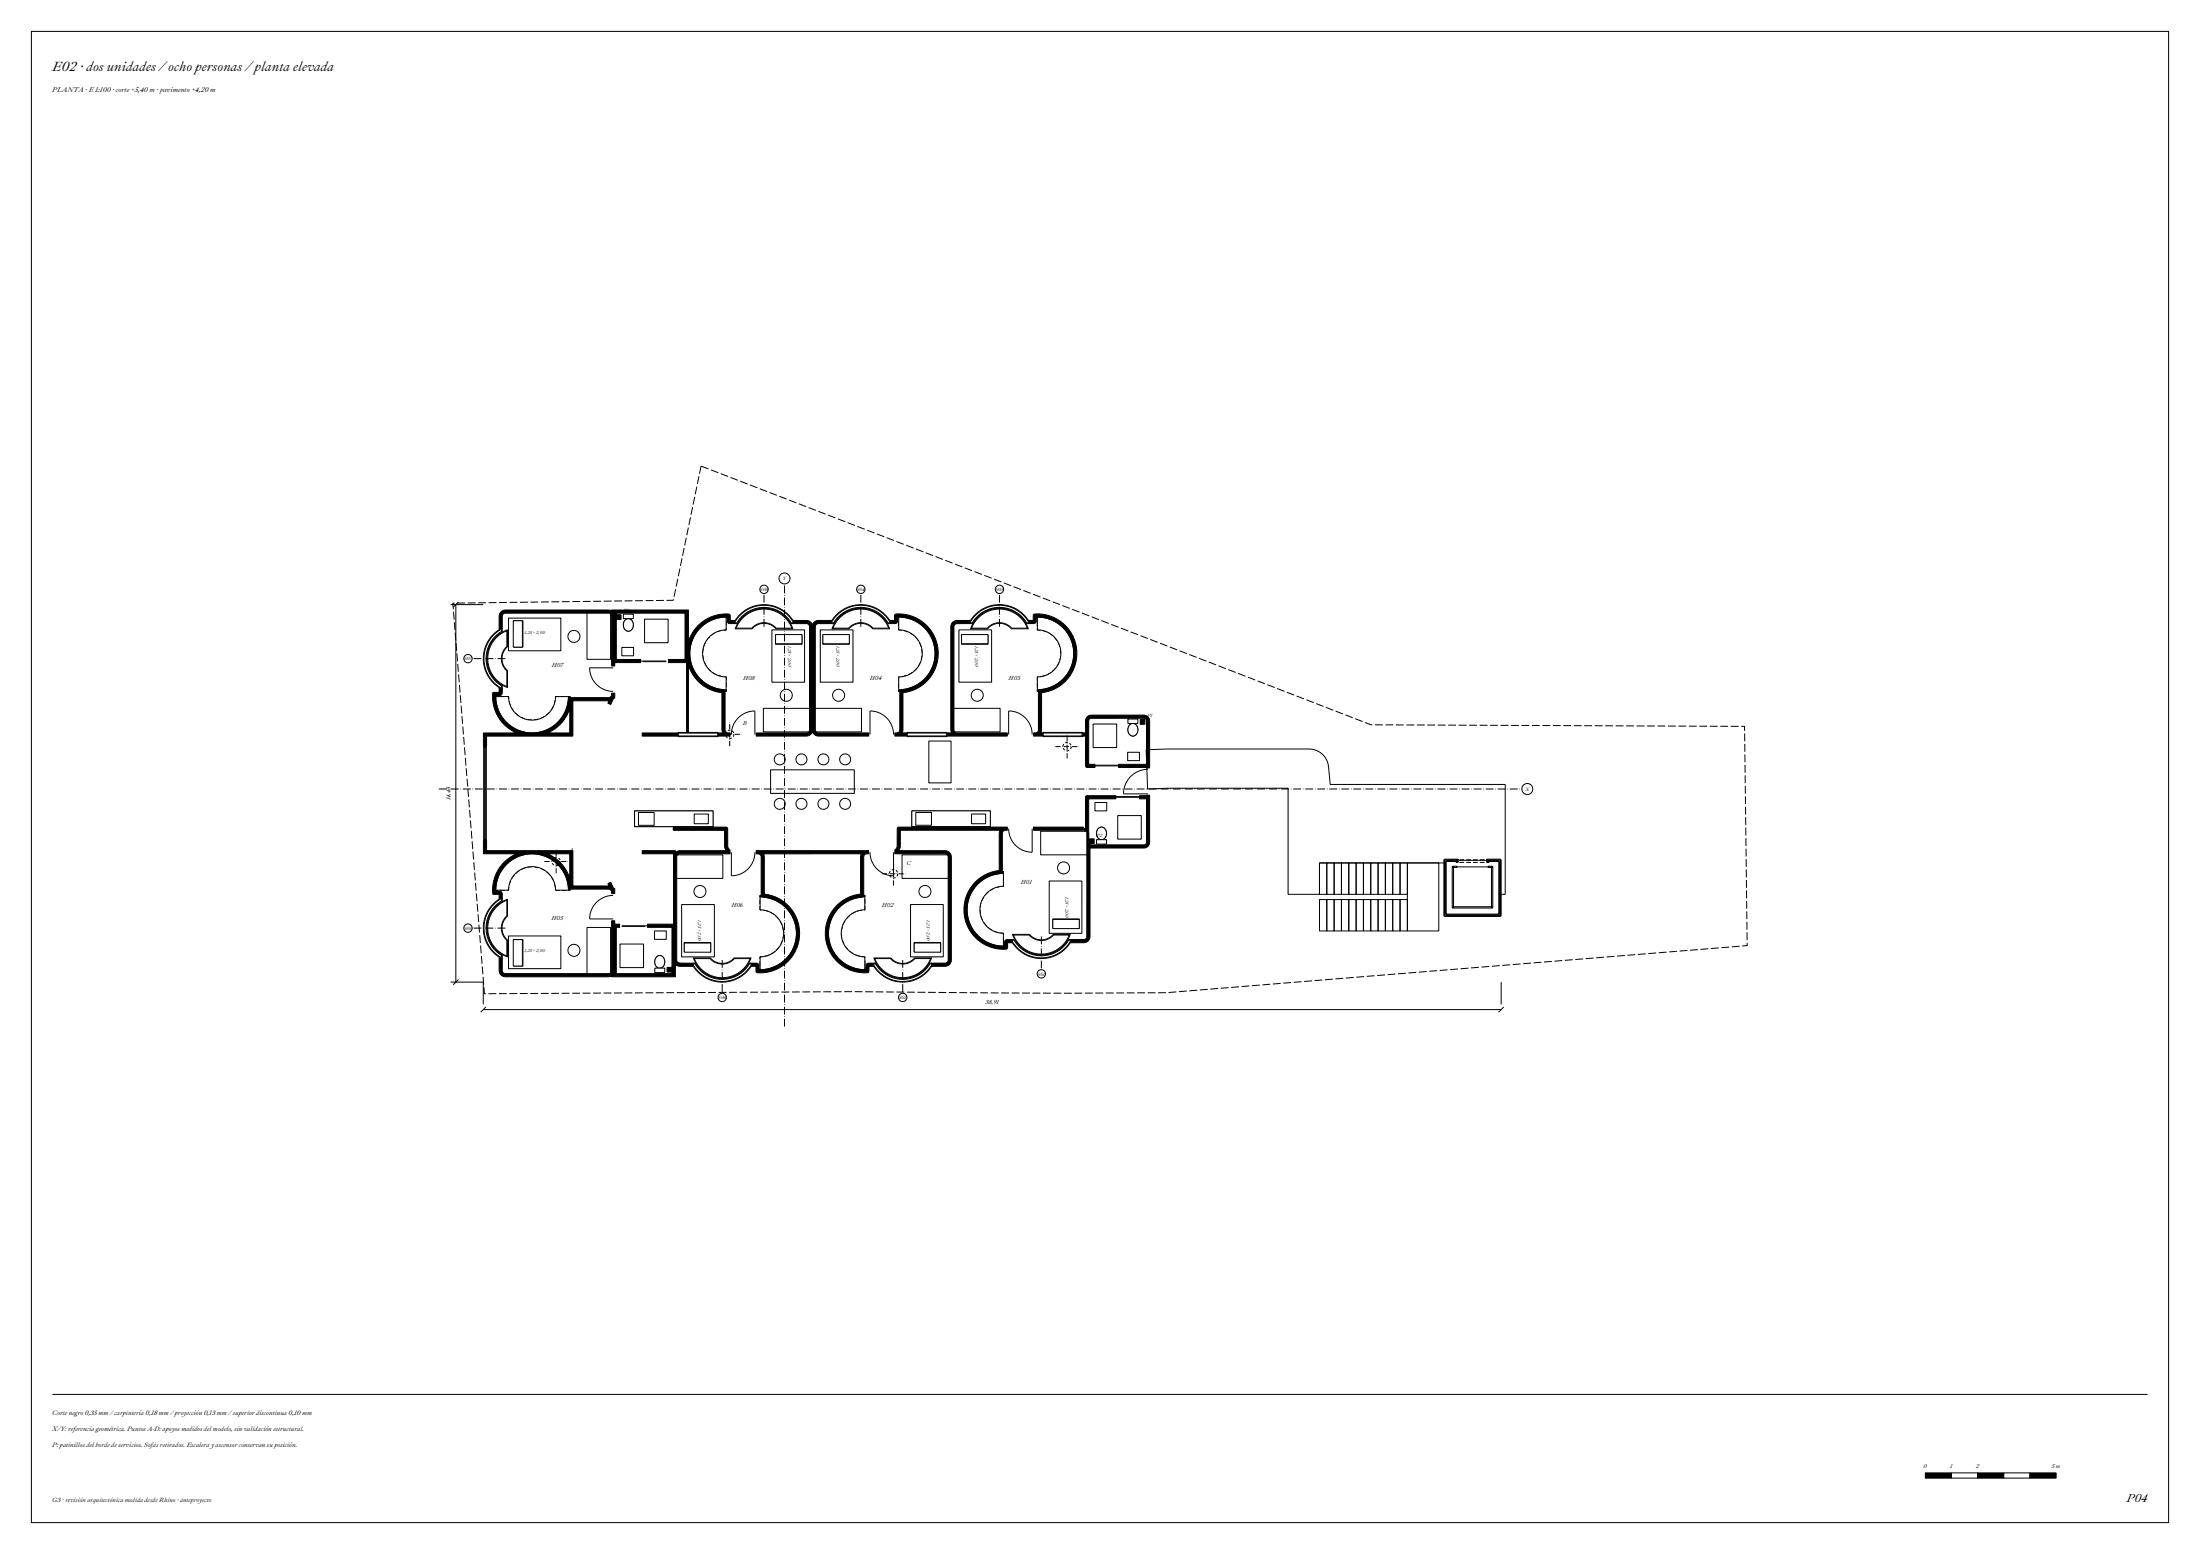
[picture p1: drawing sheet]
<svg xmlns="http://www.w3.org/2000/svg" width="841mm" height="594mm" viewBox="0 0 841 594" stroke-linecap="round" stroke-linejoin="round" font-family="sans-serif">
<path d="M268 178.2l-10.6 51.3-84.3 1.1 12.1 149.3 140.7-.8 82.6 .6 37.4-.2 222-18-1-83.8-142.8-.6-256.1-98.9" fill="none" stroke="#000" stroke-width=".38" stroke-dasharray="3 1" stroke-linecap="butt"/>
<g fill="none" stroke="#000" stroke-width=".38">
<path d="M438.1 286.6l8.3-.3h54a7.5 7.5 0 0 1 7.5 6.8l.6 6.8h66.9v42h-2v-13h-21v1h-48v12h-12v-40.6h-45.8l-7.9 .3zM504.4 329.9h2.8v12h-2.8zM507.2 329.9h2.8v12h-2.8zM510 329.9h2.8v12h-2.8zM512.8 329.9h2.8v12h-2.8zM515.6 329.9h2.8v12h-2.8zM518.4 329.9h2.8v12h-2.8zM521.2 329.9h2.8v12h-2.8zM524 329.9h2.8v12h-2.8zM526.8 329.9h2.8v12h-2.8zM529.6 329.9h2.8v12h-2.8zM532.4 329.9h2.8v12h-2.8z"/>
<path d="M535.2 329.9h2.8v12h-2.8zM538 329.9h12v26h-12zM504.4 343.9h2.8v12h-2.8zM507.2 343.9h2.8v12h-2.8zM510 343.9h2.8v12h-2.8zM512.8 343.9h2.8v12h-2.8zM515.6 343.9h2.8v12h-2.8zM518.4 343.9h2.8v12h-2.8zM521.2 343.9h2.8v12h-2.8zM524 343.9h2.8v12h-2.8zM526.8 343.9h2.8v12h-2.8zM529.6 343.9h2.8v12h-2.8z"/>
<path d="M532.4 343.9h2.8v12h-2.8zM535.2 343.9h2.8v12h-2.8z"/>
</g>
<path d="M263.1 250.7a14.5 14.5 0 0 0 14.5 13.6v-5.5a9 9 0 0 1-9-9 9 9 0 0 1 9-9v-5.5a14.5 14.5 0 0 0-14.5 15.4M358 250.7a14.5 14.5 0 0 0-14.4-15.4v5.5a9 9 0 0 1 9 9 9 9 0 0 1-9 9v5.5a14.5 14.5 0 0 0 14.4-13.6M411 250.7a14.5 14.5 0 0 0-14.4-15.4v5.5a9 9 0 0 1 9 9 9 9 0 0 1-9 9v5.5a14.5 14.5 0 0 0 14.4-13.6M204.3 280.7a14.5 14.5 0 0 0 13.6-14.4h-5.5a9 9 0 0 1-9 9 9 9 0 0 1-9-9h-5.5a14.5 14.5 0 0 0 15.4 14.4M204.3 325.8a14.5 14.5 0 0 0-15.4 14.5h5.5a9 9 0 0 1 9-9 9 9 0 0 1 9 9h5.5a14.5 14.5 0 0 0-13.6-14.5M569.1 329.7v-1h-12.4v1h12.4M305 355.8a14.5 14.5 0 0 0-14.4-13.5v5.5a9 9 0 0 1 9 9 9 9 0 0 1-9 9v5.5a14.5 14.5 0 0 0 14.4-15.5M316.1 355.8a14.5 14.5 0 0 0 14.5 15.5v-5.5a9 9 0 0 1-9-9 9 9 0 0 1 9-9v-5.5a14.5 14.5 0 0 0-14.5 13.5M369.1 346.8a14.5 14.5 0 0 0 14.5 15.5v-5.5a9 9 0 0 1-9-9 9 9 0 0 1 9-9v-5.5a14.5 14.5 0 0 0-14.5 13.5" fill="none" stroke="#000" stroke-width=".38" stroke-dasharray="1.8 .8" stroke-linecap="butt"/>
<g fill="#fff" stroke="#000" stroke-width=".38">
<path d="M401.4 337.1h11.9v19.4h-11.9z" fill-rule="evenodd"/>
<path d="M401.1 336.8h12.5v20h-12.5z" fill-rule="evenodd"/>
<path d="M402.5 351.3h10.1v3.5h-10.1z" fill-rule="evenodd"/>
<path d="M402.5 351.5h10.1v3.5h-10.1z" fill-rule="evenodd"/>
<path d="M387 357.2h6.5a6 6 0 0 0 9.1 0h6.5a11.7 11.7 0 0 1-11 7.8 11.7 11.7 0 0 1-11.1-7.8z" fill-rule="evenodd"/>
<path d="M387.4 357.4h6a6.2 6.2 0 0 0 9.4 0h6a11.4 11.4 0 0 1-10.7 7.3 11.4 11.4 0 0 1-10.7-7.3z" fill-rule="evenodd"/>
<path d="M373.7 337.2a14.5 14.5 0 0 1 9.9-3.9v5.5a9 9 0 0 0-9 9 9 9 0 0 0 9 9v5.5a14.5 14.5 0 0 1-13.5-9.2 14.5 14.5 0 0 1 3.6-15.9z" fill-rule="evenodd"/>
<path d="M373.5 337.6a14.3 14.3 0 0 1 10.1-4.1v.4a13.9 13.9 0 0 0-13.9 13.9 13.9 13.9 0 0 0 13.9 13.9v.4a14.3 14.3 0 0 1-13.2-8.9 14.3 14.3 0 0 1 3.1-15.6z" fill-rule="evenodd"/>
<path d="M397.8 317.8h18v9h-18z" fill-rule="evenodd"/>
<path d="M348.4 346.1h11.9v19.4h-11.9z" fill-rule="evenodd"/>
<path d="M348.1 345.8h12.5v20h-12.5z" fill-rule="evenodd"/>
<path d="M349.5 360.3h10.1v3.5h-10.1z" fill-rule="evenodd"/>
<path d="M349.5 360.5h10.1v3.5h-10.1z" fill-rule="evenodd"/>
<path d="M334 366.2h6.5a6 6 0 0 0 9.1 0h6.5a11.7 11.7 0 0 1-11 7.8 11.7 11.7 0 0 1-11.1-7.8z" fill-rule="evenodd"/>
<path d="M334.4 366.4h6a6.2 6.2 0 0 0 9.4 0h6a11.4 11.4 0 0 1-10.7 7.3 11.4 11.4 0 0 1-10.7-7.3z" fill-rule="evenodd"/>
<path d="M320.7 346.2a14.5 14.5 0 0 1 9.9-3.9v5.5a9 9 0 0 0-9 9 9 9 0 0 0 9 9v5.5a14.5 14.5 0 0 1-13.5-9.2 14.5 14.5 0 0 1 3.6-15.9z" fill-rule="evenodd"/>
<path d="M320.5 346.6a14.3 14.3 0 0 1 10.1-4.1v.4a13.9 13.9 0 0 0-13.9 13.9 13.9 13.9 0 0 0 13.9 13.9v.4a14.3 14.3 0 0 1-13.2-8.9 14.3 14.3 0 0 1 3.1-15.6z" fill-rule="evenodd"/>
<path d="M344.8 326.8h18v9h-18z" fill-rule="evenodd"/>
<path d="M366.9 241.1h11.9v19.4h-11.9z" fill-rule="evenodd"/>
<path d="M366.6 240.8h12.5v20h-12.5z" fill-rule="evenodd"/>
<path d="M367.6 242.8h10.1v3.5h-10.1z" fill-rule="evenodd"/>
<path d="M367.6 242.6h10.1v3.5h-10.1z" fill-rule="evenodd"/>
<path d="M373.9 235.8a11.7 11.7 0 0 1 19.2 4.6h-6.5a6 6 0 0 0-9.1 0h-6.5l1.2-2.5z" fill-rule="evenodd"/>
<path d="M374.2 235.9a11.4 11.4 0 0 1 18.5 4.2h-6a6.2 6.2 0 0 0-9.3 0h-6l1.1-2.2z" fill-rule="evenodd"/>
<path d="M396.6 235.3a14.5 14.5 0 0 1 14.5 14.5 14.5 14.5 0 0 1-14.5 14.5v-5.5a9 9 0 0 0 9-9 9 9 0 0 0-9-9z" fill-rule="evenodd"/>
<path d="M396.6 235.5a14.3 14.3 0 0 1 14.3 14.3 14.3 14.3 0 0 1-14.3 14.3v-.4a13.9 13.9 0 0 0 13.9-13.9 13.9 13.9 0 0 0-13.9-13.9z" fill-rule="evenodd"/>
<path d="M364.3 270.8h18v9h-18z" fill-rule="evenodd"/>
<path d="M313.9 241.1h11.9v19.4h-11.9z" fill-rule="evenodd"/>
<path d="M313.6 240.8h12.5v20h-12.5z" fill-rule="evenodd"/>
<path d="M314.6 242.8h10.1v3.5h-10.1z" fill-rule="evenodd"/>
<path d="M314.6 242.6h10.1v3.5h-10.1z" fill-rule="evenodd"/>
<path d="M320.9 235.9a11.7 11.7 0 0 1 19.2 4.5h-6.5a6 6 0 0 0-9.1 0h-6.5l1.2-2.5z" fill-rule="evenodd"/>
<path d="M321.2 235.9a11.4 11.4 0 0 1 18.5 4.2h-6a6.2 6.2 0 0 0-9.3 0h-6l1.1-2.2z" fill-rule="evenodd"/>
<path d="M343.6 235.3a14.5 14.5 0 0 1 14.5 14.5 14.5 14.5 0 0 1-14.5 14.5v-5.5a9 9 0 0 0 9-9 9 9 0 0 0-9-9z" fill-rule="evenodd"/>
<path d="M343.6 235.5a14.3 14.3 0 0 1 14.3 14.3 14.3 14.3 0 0 1-14.3 14.3v-.4a13.9 13.9 0 0 0 13.9-13.9 13.9 13.9 0 0 0-13.9-13.9z" fill-rule="evenodd"/>
<path d="M311.3 270.8h18v9h-18z" fill-rule="evenodd"/>
<path d="M260.9 346.1h11.9v19.4h-11.9z" fill-rule="evenodd"/>
<path d="M260.6 345.8h12.5v20h-12.5z" fill-rule="evenodd"/>
<path d="M261.6 360.3h10.1v3.5h-10.1z" fill-rule="evenodd"/>
<path d="M261.6 360.5h10.1v3.5h-10.1z" fill-rule="evenodd"/>
<path d="M265 366.2h6.5a6 6 0 0 0 9.1 0h6.5a11.7 11.7 0 0 1-11 7.8 11.7 11.7 0 0 1-11.1-7.8z" fill-rule="evenodd"/>
<path d="M265.4 366.4h6a6.2 6.2 0 0 0 9.4 0h6a11.4 11.4 0 0 1-10.7 7.3 11.4 11.4 0 0 1-10.7-7.3z" fill-rule="evenodd"/>
<path d="M290.6 342.3a14.5 14.5 0 0 1 14.5 14.5 14.5 14.5 0 0 1-14.5 14.5v-5.5a9 9 0 0 0 9-9 9 9 0 0 0-9-9z" fill-rule="evenodd"/>
<path d="M290.6 342.5a14.3 14.3 0 0 1 14.3 14.3 14.3 14.3 0 0 1-14.3 14.3v-.4a13.9 13.9 0 0 0 13.9-13.9 13.9 13.9 0 0 0-13.9-13.9z" fill-rule="evenodd"/>
<path d="M258.3 326.8h18v9h-18z" fill-rule="evenodd"/>
<path d="M194.7 236.6h19.4v11.9h-19.4z" fill-rule="evenodd"/>
<path d="M194.4 236.3h20v12.5h-20z" fill-rule="evenodd"/>
<path d="M196.4 237.3h3.5v10.1h-3.5z" fill-rule="evenodd"/>
<path d="M196.2 237.3h3.5v10.1h-3.5z" fill-rule="evenodd"/>
<path d="M189.5 243.6l2.1-1.7 2.4-1.2v6.5a6 6 0 0 0 0 9.1v6.5a11.7 11.7 0 0 1-4.5-19.2z" fill-rule="evenodd"/>
<path d="M189.5 243.9l1.9-1.6 2.4-1.2-.1 6a6.2 6.2 0 0 0 0 9.3v6a11.4 11.4 0 0 1-4.2-18.5z" fill-rule="evenodd"/>
<path d="M188.9 266.3h5.5a9 9 0 0 0 9 9 9 9 0 0 0 9-9h5.5a14.5 14.5 0 0 1-14.5 14.5 14.5 14.5 0 0 1-14.5-14.5z" fill-rule="evenodd"/>
<path d="M189.1 266.3h.4a13.9 13.9 0 0 0 13.9 13.9 13.9 13.9 0 0 0 13.9-13.9h.4a14.3 14.3 0 0 1-14.3 14.3 14.3 14.3 0 0 1-14.3-14.3z" fill-rule="evenodd"/>
<path d="M224.4 234h9v18h-9z" fill-rule="evenodd"/>
<path d="M295.4 241.1h11.9v19.4h-11.9z" fill-rule="evenodd"/>
<path d="M295.1 240.8h12.5v20h-12.5z" fill-rule="evenodd"/>
<path d="M296.5 242.8h10.1v3.5h-10.1z" fill-rule="evenodd"/>
<path d="M296.5 242.6h10.1v3.5h-10.1z" fill-rule="evenodd"/>
<path d="M283.9 235.9a11.7 11.7 0 0 1 19.2 4.5h-6.5a6 6 0 0 0-9.1 0h-6.5l1.1-2.3z" fill-rule="evenodd"/>
<path d="M284.2 235.9a11.4 11.4 0 0 1 18.5 4.2h-6a6.2 6.2 0 0 0-9.3 0h-6l1.3-2.4z" fill-rule="evenodd"/>
<path d="M267 239.9a14.5 14.5 0 0 1 10.6-4.6v5.5a9 9 0 0 0-9 9 9 9 0 0 0 9 9v5.5a14.5 14.5 0 0 1-13.3-8.8 14.5 14.5 0 0 1 2.7-15.6z" fill-rule="evenodd"/>
<path d="M267.5 239.7a14.3 14.3 0 0 1 10.1-4.2v.4a13.9 13.9 0 0 0-13.9 13.9 13.9 13.9 0 0 0 13.9 13.9v.4a14.3 14.3 0 0 1-13.2-8.9 14.3 14.3 0 0 1 3.1-15.5z" fill-rule="evenodd"/>
<path d="M291.8 270.8h18v9h-18z" fill-rule="evenodd"/>
<path d="M417.9 276.8h9v9h-9z" fill-rule="evenodd"/>
<path d="M431.1 287.6h4.5v3.2h-4.5z" fill-rule="evenodd"/>
<path d="M427.3 311.8h9v9h-9z" fill-rule="evenodd"/>
<path d="M418.6 306.8h4.5v3.2h-4.5z" fill-rule="evenodd"/>
<path d="M246.4 236.7h9v9h-9z" fill-rule="evenodd"/>
<path d="M237.7 247.5h4.5v3.2h-4.5z" fill-rule="evenodd"/>
<path d="M237 360.9h9v9h-9z" fill-rule="evenodd"/>
<path d="M250.2 355.9h4.5v3.2h-4.5z" fill-rule="evenodd"/>
<path d="M348.6 310h30v6h-30z" fill-rule="evenodd"/>
<path d="M348.6 310h30v6h-30z" fill-rule="evenodd"/>
<path d="M371.4 311.2h5.4v3.7h-5.4z" fill-rule="evenodd"/>
<path d="M350.1 310.6h6v4.9h-6z" fill-rule="evenodd"/>
<path d="M242.6 310h30v6h-30z" fill-rule="evenodd"/>
<path d="M242.6 310h30v6h-30z" fill-rule="evenodd"/>
<path d="M265.4 311.2h5.4v3.7h-5.4z" fill-rule="evenodd"/>
<path d="M244.1 310.6h6v4.9h-6z" fill-rule="evenodd"/>
<path d="M294.6 294.3h32v9h-32z" fill-rule="evenodd"/>
<path d="M355.1 283.3h8.5v16h-8.5z" fill-rule="evenodd"/>
<path d="M555.4 331.4h15v15.5h-15z" fill-rule="evenodd"/>
<path d="M556.7 328.7h.7v1h-.7z" fill-rule="evenodd"/>
<path d="M568.4 328.7h.7v1h-.7z" fill-rule="evenodd"/>
<path d="M432.5 277.6a1.07 1.07 0 0 1 1.3 .1 1.07 1.07 0 0 1 .3 1.3 1.08 1.08 0 0 1-.3 1.2 1.08 1.08 0 0 1-1.3 .1l-.4-1.2z" fill-rule="evenodd"/>
<path d="M431.9 277.1a2.04 2.04 0 0 1 2.5 .1 2.04 2.04 0 0 1 .5 2.5 1.89 1.89 0 0 1-2.3 1.6 1.89 1.89 0 0 1-1.4-2.3l.2-1.1z" fill-rule="evenodd"/>
<path d="M431.9 277.1a2.01 2.01 0 0 1 2.5 0 2.01 2.01 0 0 1 .5 2.4 1.92 1.92 0 0 1-2.2 1.8 1.92 1.92 0 0 1-1.5-2.4z" fill-rule="evenodd"/>
<path d="M431.2 274.9h3.8v1.7h-3.8z" fill-rule="evenodd"/>
<path d="M420.5 317.2a1.07 1.07 0 0 1 1.3 .1 1.07 1.07 0 0 1 .3 1.3 1.08 1.08 0 0 1-.3 1.2 1.08 1.08 0 0 1-1.3 .1l-.4-1.2z" fill-rule="evenodd"/>
<path d="M419.9 316.7a2.02 2.02 0 0 1 2.5 0 2.02 2.02 0 0 1 .5 2.5 1.9 1.9 0 0 1-2.2 1.7 1.9 1.9 0 0 1-1.5-2.3l.1-1z" fill-rule="evenodd"/>
<path d="M420 316.6a2.02 2.02 0 0 1 2.4 .1 2.02 2.02 0 0 1 .5 2.4 1.92 1.92 0 0 1-2.2 1.8 1.92 1.92 0 0 1-1.5-2.4l.2-1z" fill-rule="evenodd"/>
<path d="M419.2 321h3.8v1.7h-3.8z" fill-rule="evenodd"/>
<path d="M239.7 237.4a1.06 1.06 0 0 1 1.2 .2 1.06 1.06 0 0 1 .3 1.2 1.14 1.14 0 0 1-.2 1.3 1.14 1.14 0 0 1-1.3 .2 2.29 2.29 0 0 1 0-2.9z" fill-rule="evenodd"/>
<path d="M239 237a2.02 2.02 0 0 1 2.5 .1 2.02 2.02 0 0 1 .5 2.4 1.9 1.9 0 0 1-2.2 1.7 1.9 1.9 0 0 1-1.5-2.3l.2-1.1z" fill-rule="evenodd"/>
<path d="M239 237a2 2 0 0 1 2.5 0 2 2 0 0 1 .5 2.4 1.92 1.92 0 0 1-2.2 1.8 1.92 1.92 0 0 1-1.5-2.4z" fill-rule="evenodd"/>
<path d="M238.3 234.8h3.8v1.7h-3.8z" fill-rule="evenodd"/>
<path d="M251.7 366.2a1.13 1.13 0 0 1 1.3 .3 1.13 1.13 0 0 1 .2 1.3 1.02 1.02 0 0 1-.3 1.2 1.02 1.02 0 0 1-1.4-.1l-.3-1.5z" fill-rule="evenodd"/>
<path d="M251 365.8a2.04 2.04 0 0 1 2.6 .1 2.04 2.04 0 0 1 .4 2.5 1.89 1.89 0 0 1-2.2 1.6 1.89 1.89 0 0 1-1.5-2.3l.1-1z" fill-rule="evenodd"/>
<path d="M251 365.8a2 2 0 0 1 2.5 0 2 2 0 0 1 .6 2.4 1.92 1.92 0 0 1-2.3 1.8 1.92 1.92 0 0 1-1.5-2.4z" fill-rule="evenodd"/>
<path d="M250.3 370.1h3.8v1.7h-3.8z" fill-rule="evenodd"/>
<path d="M194.7 358.1h19.4v11.9h-19.4z" fill-rule="evenodd"/>
<path d="M194.4 357.8h20v12.5h-20z" fill-rule="evenodd"/>
<path d="M196.4 359.2h3.5v10.1h-3.5z" fill-rule="evenodd"/>
<path d="M196.2 359.2h3.5v10.1h-3.5z" fill-rule="evenodd"/>
<path d="M189.5 346.6l2.2-1.8 2.3-1.1v6.5a6 6 0 0 0 0 9.1v6.5a11.7 11.7 0 0 1-4.5-19.2z" fill-rule="evenodd"/>
<path d="M190.1 346.4l1.4-1.2 2.2-1.1v6a6.2 6.2 0 0 0 0 9.3v6a11.4 11.4 0 0 1-3.6-19z" fill-rule="evenodd"/>
<path d="M193.5 329.7a14.5 14.5 0 0 1 15.7-2.7 14.5 14.5 0 0 1 8.7 13.3h-5.5a9 9 0 0 0-9-9 9 9 0 0 0-9 9h-5.5a14.5 14.5 0 0 1 4.6-10.6z" fill-rule="evenodd"/>
<path d="M193.3 330.2a14.3 14.3 0 0 1 15.6-3.2 14.3 14.3 0 0 1 8.8 13.3h-.4a13.9 13.9 0 0 0-13.9-13.9 13.9 13.9 0 0 0-13.9 13.9h-.4a14.3 14.3 0 0 1 4.2-10.1z" fill-rule="evenodd"/>
<path d="M224.4 354.5h9v18h-9z" fill-rule="evenodd"/>
<circle cx="406.6" cy="331.8" r="2.3"/>
<circle cx="353.6" cy="340.8" r="2.3"/>
<circle cx="373.6" cy="265.8" r="2.3"/>
<circle cx="320.6" cy="265.8" r="2.3"/>
<circle cx="267.6" cy="340.8" r="2.3"/>
<circle cx="219.4" cy="243.3" r="2.3"/>
<circle cx="300.6" cy="265.8" r="2.3"/>
<circle cx="323.1" cy="290.3" r="2.1"/>
<circle cx="323.1" cy="307.3" r="2.1"/>
<circle cx="314.8" cy="290.3" r="2.1"/>
<circle cx="314.8" cy="307.3" r="2.1"/>
<circle cx="306.4" cy="290.3" r="2.1"/>
<circle cx="306.4" cy="307.3" r="2.1"/>
<circle cx="298.1" cy="290.3" r="2.1"/>
<circle cx="298.1" cy="307.3" r="2.1"/>
<circle cx="436.8" cy="276" r=".55"/>
<circle cx="437.3" cy="275.5" r=".12"/>
<circle cx="417.4" cy="321.6" r=".55"/>
<circle cx="417.9" cy="321.1" r=".13"/>
<circle cx="236.5" cy="235.9" r=".55"/>
<circle cx="236" cy="235.4" r=".12"/>
<circle cx="255.9" cy="370.7" r=".55"/>
<circle cx="255.4" cy="370.2" r=".13"/>
<circle cx="219.4" cy="363.3" r="2.3"/>
</g>
<g fill="#000" stroke="#000" stroke-width=".38">
<path d="M191.5 233.9l1.7-.7h39.4l1.2 .3v-.3h29.4v12.1a14.8 14.8 0 0 1 15.8-10.4l.2 2.3h1.8l-.3 .6 .4 .6-2.7-.2-.4-.8v-1.5a13.9 13.9 0 0 0-14.3 13.2 13.9 13.9 0 0 0 12.8 14.6l.7 .9 .2 15a1.52 1.52 0 0 0 1.7 .6v1.2h-4.6v-1.2h1.8l-.3-1.2v-14.2a15.1 15.1 0 0 1-12.8-10.5v27.1h-17.7v-1.2h17v-26.9h-7v-1.2h6.4v-17.7h-26.3v.6h1.8v1.8h-1.8v-1.3v16.6h9.3v1.2h-9.9v1.3h-1.2v-19l-.6-1.1-40.1-.1-.7 .3-.4 .6v5.2l-.6-.3-.6 .3v-5.2z" fill-rule="evenodd"/>
<path d="M188.4 264.7h2.4v-1.6l.6 .2 .6-.3v2l-.3 .6-2.2 .3a14 14 0 0 0 13.3 14.3 14 14 0 0 0 14.6-13.1l.8-.4h14.5a1.31 1.31 0 0 0 1.1-1.7h1.2v1.9h-.4l-1.1 2.4-1.1-.5 .4-.9h-13.8v13.5h-33v3.9h-1.2v-5.1h12.7a15 15 0 0 1-9.1-15.5zM217.8 270.8a15.1 15.1 0 0 1-8.5 9.4h8.5z" fill-rule="evenodd"/>
<path d="M342.2 234.8a15 15 0 0 1 16.4 13.5 15 15 0 0 1-13.4 16.5v14.2l-.4 1.2h1.9v1.2h-4.6v-1.2a1.48 1.48 0 0 0 1.8-.8l.1-14.8 .3-.8a14 14 0 0 0 13.1-14.5 14 14 0 0 0-14.2-13.4v1.6l-.5 .7-2.7 .2 .4-.6-.3-.6h1.9z" fill-rule="evenodd"/>
<path d="M435.9 275.1h1.8v1.8h-1.8z" fill-rule="evenodd"/>
<path d="M303.1 237.2h5.2a2.4 2.4 0 0 1 2.3 1.7 2.4 2.4 0 0 1 2.3-1.7h5.1l-.3 .6 .4 .6h-5.5l-.9 .8 .1 40.2 .4 .6 .7 .2h19.2v1.2h-19.5a2.4 2.4 0 0 1-2-1.8 2.4 2.4 0 0 1-2.1 1.8h-19.4v-1.2h19.2l.8-.4 .3-.6v-39.9l-.3-.6-.6-.3h-5.5l.4-.6z" fill-rule="evenodd"/>
<path d="M364.3 237.7l1.3-.5h5.4l-.3 .6 .4 .6h-5.5l-.9 .8 .1 40.2 .4 .6 .7 .2h19.2v1.2h-23.1v-1.2h1.8l-.3-1.2v-39.4l.3-1.2z" fill-rule="evenodd"/>
<path d="M395.1 234.9a14.8 14.8 0 0 1 16.4 16.8 15.1 15.1 0 0 1-13.3 13.1v14.4l-.4 1h.9v1.2h-3.6v-1.2a1.46 1.46 0 0 0 1.8-.9l.1-14.7 .6-1a13.9 13.9 0 0 0 12.8-14.6 13.9 13.9 0 0 0-14.2-13.1v1.6l-.4 .6-2.8 .3 .4-.6-.3-.6h1.9z" fill-rule="evenodd"/>
<path d="M415.6 274l1.6-.6h20.1a2.2 2.2 0 0 1 2.2 2.2v18l-11.9-.2v-1.2h10.7v-16.6l-.4-.8-.7-.2h-20.1l-.6 .2-.3 .5v16.9h2.4v1.2l-3.1-.1-.5-.5v-11.4h-1v-1.2h1v-4.8z" fill-rule="evenodd"/>
<path d="M184.8 321.3h1.2v3.9h33v13.5h13.8l-.4-.9 1.1-.5 1.1 2.4h.4v1.9h-1.2a1.33 1.33 0 0 0-1.1-1.7h-14.5l-.7-.4a14.5 14.5 0 0 0-10.9-12.8 13.9 13.9 0 0 0-17.1 14h1.7l.6 .3 .2 2.5-.6-.3-.6 .3v-1.6l-2.4-.1a15 15 0 0 1 9.1-15.4h-12.7zM209.3 326.4a15.1 15.1 0 0 1 8.5 9.3v-9.3z" fill-rule="evenodd"/>
<path d="M416.5 320.7h1.8v1.8h-1.8z" fill-rule="evenodd"/>
<path d="M190.8 366.1l.6 .2 .6-.3v5.2l.4 .7 .7 .3 39.8-.1 .7-.5 .2-.7v-18.9h1.2v1.3h1.9v1.2h-1.3v17.7h21.3v-17.7h-9.4v-1.2h10v-26.9h-12v-1.2h12.7v.7l1.5-.7h17.9l-.6-1.7v-6.1h-19.6v-1.2h20.2l.5 .3 .1 7 .3 .8 .6 .6v1.5h-19.2l-.8 .2-.4 .7v39.9l.3 .6 .6 .3 5.6 .1-.4 .5 .2 .7h-5.1l-1.7-.7v4.7h-24.4v-.4l-1.2 .4h-39.4a2.4 2.4 0 0 1-2.4-2.4z" fill-rule="evenodd"/>
<path d="M255 369.8h1.8v1.8h-1.8z" fill-rule="evenodd"/>
<path d="M289.1 325.2h43v1.2a1.48 1.48 0 0 0-1.8 .7l-.1 14.8-.4 .8a14 14 0 0 0-13.1 14.5 14 14 0 0 0 14.3 13.5v-1.8l.5-.6 2.7-.1-.4 .5 .2 .7h-1.8l-.1 2.1a10.6 10.6 0 0 1-8.2-1.2 15.1 15.1 0 0 1-8.2-16.2 15.1 15.1 0 0 1 13.3-12.4v-14.1l.3-1.2h-37.4l.3 1.2v14.1a15 15 0 0 1 13.4 16.5 15 15 0 0 1-16.5 13.4l-.1-2.2h-1.9l.3-.7-.4-.5 2.8 .2 .4 .6v1.7a14 14 0 0 0 14.3-13.5 14 14 0 0 0-13.2-14.5l-.3-.8-.2-15a1.52 1.52 0 0 0-1.7-.5z" fill-rule="evenodd"/>
<path d="M343.2 316.3l41.9-.1v1.2a1.48 1.48 0 0 0-1.8 .7l-.1 14.8-.4 .8a14 14 0 0 0-13.1 14.5 14 14 0 0 0 14.3 13.4v-1.7l.5-.6 2.7-.1-.4 .5 .2 .7h-1.8l-.1 2.1a10.6 10.6 0 0 1-8.2-1.2 15.1 15.1 0 0 1-8.2-16.2 15.1 15.1 0 0 1 13.3-12.4v-14.2l.3-1.1h-38.1v6.1l-.7 1.7h18a2.4 2.4 0 0 1 2.2 2.4v39.4a2.4 2.4 0 0 1-2.4 2.4h-5.2l.3-.7-.4-.5 5.5-.1 .6-.3 .4-.6v-39.9l-.5-.7-.7-.2h-19.2v-1.5l.6-.6 .3-.9z" fill-rule="evenodd"/>
<path d="M395.1 316.2h19.1v.4l.8 .1 .1-12.4 11.5-.1v1.2h-10.4l.1 17 .9 .6 20.4-.1 .5-.3 .2-.7v-16.5h-2.7v-1.2l3.9-.2v18a2.2 2.2 0 0 1-2.2 2.2l-20.6-.1v33.8a2.4 2.4 0 0 1-2.4 2.5h-5.2l.3-.7-.4-.5 5.5-.1 .6-.3 .4-.6-.1-40-.5-.6-.6-.2h-19.2z" fill-rule="evenodd"/>
</g>
<path d="M265.1 368.2h.7a12 12 0 0 0 20.6 0l.5-.1 .5 .5a12.9 12.9 0 0 1-22.6 .2z" fill-rule="evenodd" fill="#fff" stroke="#000" stroke-width=".38"/>
<path d="M265.2 368.4l.5 .1 2.3 2.8a12.1 12.1 0 0 0 18.4-2.7 .4 .4 0 0 1 .5-.2 .4 .4 0 0 1 .2 .5 12.7 12.7 0 0 1-22.1-.3z" fill="none" stroke="#000" stroke-width=".38"/>
<path d="M189.1 345l.7-.6a1.91 1.91 0 0 1 1.9-.9l.3 .9a12 12 0 0 0-.1 20.7 .65 .65 0 0 1 0 .8 .65 .65 0 0 1-.8 .1 13.1 13.1 0 0 1-2-21z" fill-rule="evenodd" fill="#fff" stroke="#000" stroke-width=".38"/>
<path d="M189.2 345.2l2-1.5 .5 .1 .1 .5a12.5 12.5 0 0 0-5.7 7.7 12.1 12.1 0 0 0 4.8 12.6l.8 .6-.1 .6a8.5 8.5 0 0 1-4.3-3.6 12.9 12.9 0 0 1 1.9-17z" fill="none" stroke="#000" stroke-width=".38"/>
<path d="M184.9 285.3h1v36h-1z" fill-rule="evenodd" fill="#fff" stroke="#000" stroke-width=".38"/>
<path d="M185.1 285.5h.6v35.5h-.6z" fill="none" stroke="#000" stroke-width=".38"/>
<path d="M259.3 280h15l.3 .8-.3 .8h-15l-.3-.7z" fill-rule="evenodd" fill="#fff" stroke="#000" stroke-width=".38"/>
<path d="M259.5 280.2h14.7l.2 .6-.2 .5h-14.8z" fill="none" stroke="#000" stroke-width=".38"/>
<path d="M188.6 242.5l2.5-2a.65 .65 0 0 1 .8 .2 .65 .65 0 0 1-.1 .9 11.9 11.9 0 0 0 .1 20.5l.1 .4-.5 .6a12.9 12.9 0 0 1-2.9-20.6z" fill-rule="evenodd" fill="#fff" stroke="#000" stroke-width=".38"/>
<path d="M188.8 242.7l2.4-1.9 .5 .1-.1 .5-2.7 2.3a12.1 12.1 0 0 0 2.7 18.4 .4 .4 0 0 1 .1 .5 .4 .4 0 0 1-.5 .2 12.9 12.9 0 0 1-2.4-20.1z" fill="none" stroke="#000" stroke-width=".38"/>
<path d="M282.3 235.4a13.1 13.1 0 0 1 21.1 2.3 .65 .65 0 0 1-.4 .7 .65 .65 0 0 1-.8-.2 11.9 11.9 0 0 0-20.4 .1h-.8l-.3-.6z" fill-rule="evenodd" fill="#fff" stroke="#000" stroke-width=".38"/>
<path d="M282.5 235.6a12.8 12.8 0 0 1 20.6 2.1l-.2 .4h-.4l-2.3-2.8a12.1 12.1 0 0 0-18.5 2.6 .4 .4 0 0 1-.5 .2 .4 .4 0 0 1-.2-.5z" fill="none" stroke="#000" stroke-width=".38"/>
<path d="M319.5 235.3a13 13 0 0 1 20.9 2.5l-.2 .4-.7 .2a12 12 0 0 0-20.7-.1 .65 .65 0 0 1-.8 0 .65 .65 0 0 1-.2-.8z" fill-rule="evenodd" fill="#fff" stroke="#000" stroke-width=".38"/>
<path d="M319.7 235.4a12.7 12.7 0 0 1 20.4 2.5l-.5 .2a12.5 12.5 0 0 0-7.7-5.6 12.1 12.1 0 0 0-12.1 3.9l-1.2 1.7-.5-.1-.1-.4z" fill="none" stroke="#000" stroke-width=".38"/>
<path d="M334 368.3l.7-.1a12 12 0 0 0 20.7 0 .65 .65 0 0 1 .8 .1 .65 .65 0 0 1 .1 .7 13 13 0 0 1-22.5-.3z" fill-rule="evenodd" fill="#fff" stroke="#000" stroke-width=".38"/>
<path d="M334.1 368.5l.5-.1a12.5 12.5 0 0 0 7.7 5.6 12.1 12.1 0 0 0 12.7-4.7l.5-.9 .6 .1a8.5 8.5 0 0 1-3.6 4.3 12.6 12.6 0 0 1-18.5-4.2z" fill="none" stroke="#000" stroke-width=".38"/>
<path d="M387 359.3l.7-.1a12 12 0 0 0 20.7 0 .65 .65 0 0 1 .8 .1 .65 .65 0 0 1 .1 .7 13 13 0 0 1-22.5-.3z" fill-rule="evenodd" fill="#fff" stroke="#000" stroke-width=".38"/>
<path d="M387.1 359.5l.5-.1a12.5 12.5 0 0 0 7.7 5.6 12.1 12.1 0 0 0 12.7-4.8l.5-.8 .6 .1a8.5 8.5 0 0 1-3.6 4.3 12.6 12.6 0 0 1-18.5-4.2z" fill="none" stroke="#000" stroke-width=".38"/>
<path d="M552.1 328.5l5.3-.1v.9h-4.5v20.1h20v-20.1h-4.5v-.9l5.3 .1v21.7h-21.6z" fill-rule="evenodd" fill="#fff" stroke="#000" stroke-width=".38"/>
<path d="M552.3 328.7h4.9v.4l-4.6 .2v20.1l.3 .3 20.2-.1 .1-20.3-4.6-.2v-.4h4.9v21.3h-21.2z" fill="none" stroke="#000" stroke-width=".38"/>
<path d="M555.2 331.2l1.7-.1v.5h-1.2v15h14.4v-15h-1.2v-.5l1.7 .1v15.8h-15.4z" fill-rule="evenodd" fill="#fff" stroke="#000" stroke-width=".38"/>
<path d="M555.4 331.4h.3l-.3 .2zM570.1 331.4l.3 .2zM555.4 346.6l.3 .3zM570.1 346.9l.3-.3z" fill="none" stroke="#000" stroke-width=".38"/>
<path d="M346.8 280h15l.3 .8-.3 .8h-15l-.3-.7z" fill-rule="evenodd" fill="#fff" stroke="#000" stroke-width=".38"/>
<path d="M347 280.2h14.7l.2 .6-.2 .5h-14.8z" fill="none" stroke="#000" stroke-width=".38"/>
<path d="M398.8 280h15l.3 .8-.3 .8h-15l-.3-.7z" fill-rule="evenodd" fill="#fff" stroke="#000" stroke-width=".38"/>
<path d="M398.9 280.2h14.8l.2 .6-.2 .5h-14.8z" fill="none" stroke="#000" stroke-width=".38"/>
<path d="M372.5 235.3a13 13 0 0 1 20.9 2.5l-.2 .4-.7 .1a12 12 0 0 0-20.7 0 .65 .65 0 0 1-.8 0 .65 .65 0 0 1-.2-.8z" fill-rule="evenodd" fill="#fff" stroke="#000" stroke-width=".38"/>
<g fill="none" stroke="#000" stroke-width=".38">
<path d="M172.2 231.1h12.5M174.2 231.1v144.3M175.2 230.1l-2 2M372.7 235.4a12.7 12.7 0 0 1 20.4 2.5l-.5 .2a12.5 12.5 0 0 0-7.7-5.6 12.1 12.1 0 0 0-12.1 3.9l-1.2 1.7-.5-.1-.1-.4zM234.4 255.3h-9a9 9 0 0 0 9 9M254.7 252.7h-9M254.7 252.9h-9M288.6 280.8v-9a9 9 0 0 0-9 9M341.6 280.8a9 9 0 0 0-9-9v9M394.6 280.8a9 9 0 0 0-9-9v9M427.6 292.5h-9M427.6 292.8h-9"/>
<path d="M438.9 294.1a9.4 9.4 0 0 0-9.4 9.4h9.4M394.6 316.8v9a9 9 0 0 1-9-9M435.6 304.8h-9M435.6 304.5h-9M288.6 325.8a9 9 0 0 1-9 9v-9M341.6 325.8v9a9 9 0 0 1-9-9M234.4 342.3a9 9 0 0 0-9 9h9M246.7 353.9h-9M246.7 354.1h-9M172.2 375.4h12.5v8.5M175.2 374.4l-2 2M573.8 375.4v8.5"/>
<path d="M184.7 385.9h389.1M185.7 384.9l-2 2M574.8 384.9l-1.9 2"/>
</g>
<path d="M245.7 252.7h-9M427.6 292.8h9M426.6 304.8h-9M246.7 353.9h9" fill="none" stroke="#000" stroke-width=".38" stroke-dasharray="1.2 .6" stroke-linecap="butt"/>
<path d="M167.7 301.6h416.2" fill="none" stroke="#000" stroke-width=".38" stroke-dasharray="3 .7 .2 .7" stroke-linecap="butt"/>
<circle cx="583.9" cy="301.6" r="2.1" fill="#fff" stroke="#000" stroke-width=".38"/>
<path d="M299.9 392.4v-171.3" fill="none" stroke="#000" stroke-width=".38" stroke-dasharray="3 .7 .2 .7" stroke-linecap="butt"/>
<circle cx="299.9" cy="221.1" r="2.1" fill="#fff" stroke="#000" stroke-width=".38"/>
<path d="M398.1 358v14.3" fill="none" stroke="#000" stroke-width=".38" stroke-dasharray="3 .7 .2 .7" stroke-linecap="butt"/>
<circle cx="398.1" cy="372.3" r="1.6" fill="#fff" stroke="#000" stroke-width=".38"/>
<path d="M345.1 367v14.3" fill="none" stroke="#000" stroke-width=".38" stroke-dasharray="3 .7 .2 .7" stroke-linecap="butt"/>
<circle cx="345.1" cy="381.3" r="1.6" fill="#fff" stroke="#000" stroke-width=".38"/>
<path d="M382.1 239.6v-14.3" fill="none" stroke="#000" stroke-width=".38" stroke-dasharray="3 .7 .2 .7" stroke-linecap="butt"/>
<circle cx="382.1" cy="225.3" r="1.6" fill="#fff" stroke="#000" stroke-width=".38"/>
<path d="M329.1 239.6v-14.3" fill="none" stroke="#000" stroke-width=".38" stroke-dasharray="3 .7 .2 .7" stroke-linecap="butt"/>
<circle cx="329.1" cy="225.3" r="1.6" fill="#fff" stroke="#000" stroke-width=".38"/>
<path d="M276.1 367v14.3" fill="none" stroke="#000" stroke-width=".38" stroke-dasharray="3 .7 .2 .7" stroke-linecap="butt"/>
<circle cx="276.1" cy="381.3" r="1.6" fill="#fff" stroke="#000" stroke-width=".38"/>
<path d="M193.2 251.8h-14.3" fill="none" stroke="#000" stroke-width=".38" stroke-dasharray="3 .7 .2 .7" stroke-linecap="butt"/>
<circle cx="178.9" cy="251.8" r="1.6" fill="#fff" stroke="#000" stroke-width=".38"/>
<path d="M292.1 239.6v-14.3" fill="none" stroke="#000" stroke-width=".38" stroke-dasharray="3 .7 .2 .7" stroke-linecap="butt"/>
<circle cx="292.1" cy="225.3" r="1.6" fill="#fff" stroke="#000" stroke-width=".38"/>
<path d="M193.2 354.8h-14.3" fill="none" stroke="#000" stroke-width=".38" stroke-dasharray="3 .7 .2 .7" stroke-linecap="butt"/>
<circle cx="178.9" cy="354.8" r="1.6" fill="#fff" stroke="#000" stroke-width=".38"/>
<path d="M280.5 280.7a1.6 1.6 0 0 1-2.3 1.4 1.6 1.6 0 0 1-.1-2.7 1.6 1.6 0 0 1 2.4 1.1v.2M409.5 285.4a1.6 1.6 0 0 1-2.3 1.4 1.6 1.6 0 0 1-.2-2.7 1.6 1.6 0 0 1 2.5 1.1v.2M214.2 329.3a1.6 1.6 0 0 1-2.4 1.4 1.6 1.6 0 0 1-.1-2.7 1.6 1.6 0 0 1 2.5 1.1v.2M343.2 334a1.6 1.6 0 0 1-2.4 1.4 1.6 1.6 0 0 1-.1-2.7 1.6 1.6 0 0 1 2.5 1.1v.2" fill="none" stroke="#000" stroke-width=".38" stroke-dasharray="1 .7" stroke-linecap="butt"/>
<path d="M274.4 280.7h9M278.9 285.2v-9M403.4 285.4h9M407.9 289.9v-9M208.1 329.3h9M212.6 333.8v-9M337.1 334h9M341.6 338.5v-9" fill="none" stroke="#000" stroke-width=".38" stroke-dasharray="2 .5 .2 .5" stroke-linecap="butt"/>
<path d="M12 12h817v570h-817zM20 533h801" fill="none" stroke="#000" stroke-width=".38"/>
<path d="M736 563h10v2h-10z" fill-rule="evenodd" fill="#000" stroke="#000" stroke-width=".38"/>
<path d="M746 563h10v2h-10z" fill-rule="evenodd" fill="#fff" stroke="#000" stroke-width=".38"/>
<path d="M756 563h10v2h-10z" fill-rule="evenodd" fill="#000" stroke="#000" stroke-width=".38"/>
<path d="M766 563h10v2h-10z" fill-rule="evenodd" fill="#fff" stroke="#000" stroke-width=".38"/>
<path d="M776 563h10v2h-10z" fill-rule="evenodd" fill="#000" stroke="#000" stroke-width=".38"/>
<text font-size="5.2" x="20" y="27">E02 · dos unidades / ocho personas / planta elevada</text>
<text font-size="4.5" x="812.9" y="574">P04</text>
<text font-size="2.7" x="20" y="35">PLANTA · E 1:100 · corte +5,40 m · pavimento +4,20 m</text>
<g font-size="2.5">
<text x="20" y="541">Corte negro 0,35 mm / carpintería 0,18 mm / proyección 0,13 mm / superior discontinua 0,10 mm</text>
<text x="20" y="547">X/Y: referencia geométrica. Puntos A-D: apoyos medidos del modelo, sin validación estructural.</text>
<text x="20" y="553">P: patinillos del borde de servicios. Sofás retirados. Escalera y ascensor conservan su posición.</text>
</g>
<text font-size="2.4" x="20" y="574">G3 · revisión arquitectónica medida desde Rhino · anteproyecto</text>
<g font-size="2.3">
<text x="210.9" y="254.8">H07</text>
<text x="284" y="259.8">H08</text>
<text x="332.6" y="259.8">H04</text>
<text x="385.6" y="259.8">H03</text>
<text x="172.2" y="305.9" transform="rotate(-90 172.2 305.9)">14,43</text>
<text x="390.2" y="337.8">H01</text>
<text x="279.6" y="346.8">H06</text>
<text x="337.1" y="346.8">H02</text>
<text x="210.9" y="351.7">H05</text>
<text x="376.7" y="383.9">38,91</text>
</g>
<g font-size="2.2">
<text x="283.9" y="277.2">B</text>
<text x="412.9" y="281.9">D</text>
<text x="217.6" y="325.8">A</text>
<text x="346.6" y="330.5">C</text>
<text x="735.4" y="561">0</text>
<text x="745.5" y="561">1</text>
<text x="755.4" y="561">2</text>
<text x="784.4" y="561">5 m</text>
</g>
<g font-size="1.8">
<text x="299.3" y="221.8">Y</text>
<text x="290.5" y="226">S08</text>
<text x="327.5" y="226">S04</text>
<text x="380.5" y="226">S03</text>
<text x="238.3" y="234.1">P3</text>
<text x="177.4" y="252.5">S07</text>
<text x="438.6" y="274.2">P1</text>
<text x="583.1" y="302.3">X</text>
<text x="419.2" y="319.8">P2</text>
<text x="177.4" y="355.5">S05</text>
<text x="257.7" y="368.9">P4</text>
<text x="396.7" y="373">S01</text>
<text x="274.6" y="382">S06</text>
<text x="343.6" y="382">S02</text>
</g>
<g font-size="1.7">
<text x="200.5" y="242.5">1,25 × 2,00</text>
<text x="301.3" y="246.8" transform="rotate(90 301.3 246.8)">1,25 × 2,00</text>
<text x="319.8" y="246.8" transform="rotate(90 319.8 246.8)">1,25 × 2,00</text>
<text x="372.8" y="246.8" transform="rotate(90 372.8 246.8)">1,25 × 2,00</text>
<text x="407.3" y="342.8" transform="rotate(90 407.3 342.8)">1,25 × 2,00</text>
<text x="266.8" y="351.8" transform="rotate(90 266.8 351.8)">1,25 × 2,00</text>
<text x="354.3" y="351.8" transform="rotate(90 354.3 351.8)">1,25 × 2,00</text>
<text x="200.5" y="364">1,25 × 2,00</text>
</g>
</svg>
